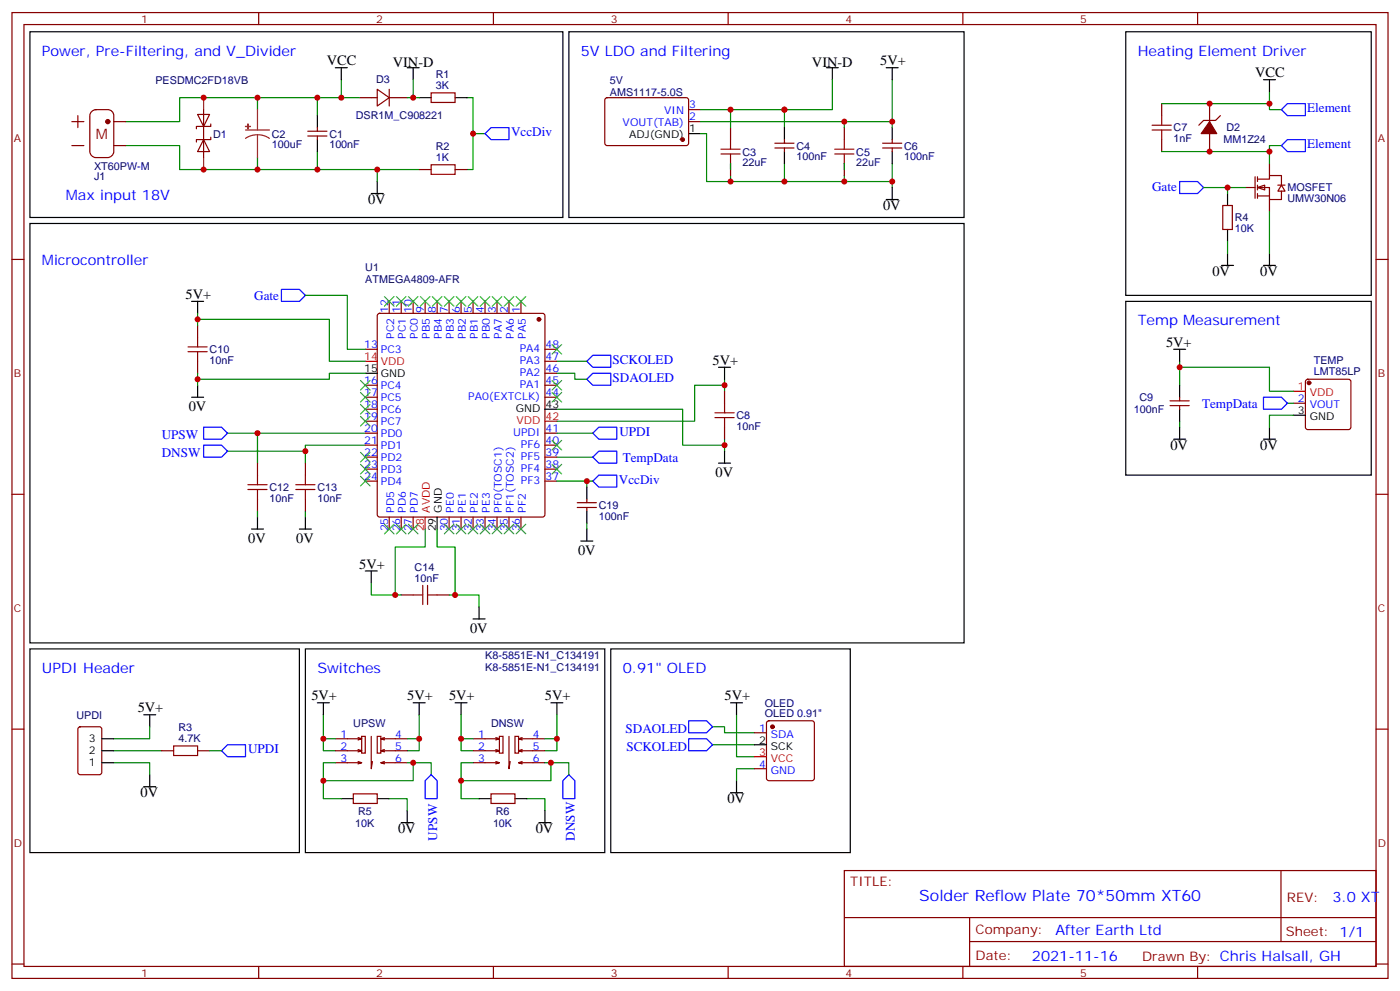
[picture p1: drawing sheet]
<svg xmlns="http://www.w3.org/2000/svg" width="412mm" height="292mm" viewBox="0 0 412 292" stroke-linecap="round" stroke-linejoin="round" font-family="sans-serif">
<g fill="none" stroke="#870000" stroke-width=".35">
<path d="M3.5 3.7h405.4v284.3h-405.4zM7.1 7.2h398.2v277.3h-398.2zM76.2 3.7v3.5M145.3 3.7v3.5M214.5 3.7v3.5M283.6 3.7v3.5M352.8 3.7v3.5M58.2 33.7h3.5l-1.7 3.5zM60 32.3v14.1M62.1 36.5v.7h-4.2v.7M215.2 37.6v3.5M248.7 37.6v3.5"/>
<path d="M60 41.1l1.7 3.5h-3.5zM62.1 40.4v.7h-4.2v.7M215.2 48.2v3.5M228.2 42.2h5.7M228.2 43.6h5.7M231.1 41.1v1.1M231.1 43.6v1M248.7 48.2v3.5M3.5 76.4h3.6M360.2 60.5h2.8v7.1h-2.8zM405.3 76.4h3.6M344.7 118h5.6"/>
<path d="M344.7 119.4h5.6M347.5 116.9v1.1M347.5 119.4v1.1M75.8 136.3v3.6M90 136.3v3.6M3.5 145.5h3.6M75.8 146.9v3.6M90 146.9v3.6M170 149.4h5.7M170 148h5.7M172.9 146.9v1.1M172.9 149.4v1.1"/>
<path d="M405.3 145.5h3.6M3.5 214.7h3.6M98.8 217.5h7.7l-1 .3M105.5 217.1l1 .4M106.5 216.8h1.1v4.9h-1.1zM109.4 216.8v9.5l.3-2.1M111.1 216.8h1.1v4.9h-1.1zM113.2 217.1l-1 .4M119.9 217.5h-7.7l1 .3M139.3 217.5h7.8l-1.1 .3M146 217.1l1.1 .4M147.1 216.8h1.1v4.9h-1.1z"/>
<path d="M149.9 216.8v9.5l.4-2.1M151.7 216.8h1.1v4.9h-1.1zM153.8 217.1l-1 .4M160.5 217.5h-7.7l1 .3M405.3 214.7h3.6M98.8 224.5h7.7l-1 .4M98.8 221h7.7l-1 .4M104.1 233.7h7v2.8h-7zM105.5 224.2l1 .3M105.5 220.7l1 .3M113.2 224.2l-1 .3M113.2 220.7l-1 .3"/>
<path d="M119.9 224.5h-7.7l1 .4M119.9 221h-7.7l1 .4M139.3 224.5h7.8l-1.1 .4M139.3 221h7.8l-1.1 .4M144.6 233.7h7.1v2.8h-7.1zM146 224.2l1.1 .3M146 220.7l1.1 .3M153.8 224.2l-1 .3M153.8 220.7l-1 .3M160.5 224.5h-7.7l1 .4M160.5 221h-7.7l1 .4M248.7 256.3h156.6v28.2h-156.6z"/>
<path d="M377.3 256.3v20.9M248.7 270.1h156.5M285.6 277.2h119.6M285.6 270.1v14.2M3.5 283.8h3.6M76.2 284.5v3.5M145.3 284.5v3.5M214.5 284.5v3.5M283.6 284.5v3.5M352.8 284.5v3.5M405.3 283.8h3.6"/>
</g>
<g fill="none" stroke="#008700" stroke-width=".35">
<path d="M60 28.8h15.8M75.8 28.8v3.5M93.5 28.8v5.2M100.5 23.5v5.3h-24.7M231.1 32.3v5.3M248.7 35.8v1.8M37 42.9h15.9v7h58.2M75.8 46.4v3.5M93.5 44.6v5.3M215.2 51.7v1.7M231.1 48.2v5.2M248.7 48.2v1.7"/>
<path d="M248.7 51.7v1.7M262.8 48.2v7M347.5 106.4v1.7M373.9 108.1h-26.4v5.3M67 127.5h40.6M75.8 127.5v8.8M90 132.8v3.5M107.6 131.1h-17.6v1.7h-23M347.5 124v1.8M75.8 150.5v1.7M90 150.5v1.7M172.9 141.6v1.8"/>
<path d="M172.9 154v1.8M95.2 217.5v3.5h3.6M123.5 217.5v3.5h-3.6M135.8 217.5v3.5h3.5M135.8 210.4v7.1h3.5M164 217.5v3.5h-3.5M164 210.4v7.1h-3.5M135.8 229.8v5.3h5.3M139.3 224.5h-3.5v5.3h26.5v-5.3M155.2 235.1h5.3v3.6M160.5 224.5h7.1v3.6"/>
</g>
<g fill="none" stroke="#a10000" stroke-width=".35">
<path d="M212.4 45.3h5.6M212.4 43.9h5.6M215.2 41.1v2.8M215.2 45.3v2.9M245.9 45.3h5.6M245.9 43.9h5.6M248.7 41.1v2.8M248.7 45.3v2.9M75.8 139.9v2.8M90 139.9v2.8M73 144.1h5.7M73 142.7h5.7"/>
<path d="M75.8 144.1v2.8M87.1 144.1h5.7M87.1 142.7h5.7M90 144.1v2.8"/>
</g>
<path d="M60 131.1h5.3l1.7 1.7-1.7 1.8h-5.3zM60 125.8h5.3l1.7 1.7-1.7 1.8h-5.3zM167.6 228.1l1.7 1.7v5.3h-3.5v-5.3z" fill="none" stroke="#00f" stroke-width=".35"/>
<g fill="none" stroke="#000" stroke-width=".35">
<path d="M8.8 9.3h157v54.7h-157zM167.6 9.3h116.4v54.7h-116.4zM331.6 9.3h72.3v77.7h-72.3zM231.1 37.6v3.5M109.4 57h3.5M111.1 53.4v3.6M231.1 44.6v3.6M261.1 58.7h3.5M262.8 55.2v3.5M361.6 57v3.5M359.8 78.1h3.6M361.6 67.6v3.5"/>
<path d="M361.6 74.6v3.5M372.2 78.1h3.5M373.9 74.6v3.5M331.6 88.7h72.3v51.2h-72.3zM56.4 116.9h3.6M58.2 113.4v3.5M347.5 113.4v3.5M345.7 129.3h3.5M347.5 120.5v3.5M347.5 125.8v3.5M372.2 129.3h3.5M373.9 125.8v3.5"/>
<path d="M74.1 155.8h3.5M75.8 152.2v3.6M88.2 155.8h3.5M90 152.2v3.6M171.1 159.3h3.5M172.9 143.4v3.5M172.9 150.5v3.5M172.9 155.8v3.5M8.8 191h79.4v60h-79.4zM90 191h88.2v60h-88.2zM179.9 191h70.6v60h-70.6zM134.1 206.9h3.5"/>
<path d="M135.8 206.9v3.5M162.3 206.9h3.5M164 206.9v3.5M42.3 231.6h3.6M44.1 228.1v3.5M100.5 235.1h3.6M111.1 235.1h3.6M119.9 238.7v3.5M141.1 235.1h3.5M151.7 235.1h3.5M160.5 238.7v3.5M215.2 233.4h3.5"/>
<path d="M217 229.8v3.6M118.2 242.2h3.5M158.7 242.2h3.6"/>
</g>
<path d="M60 28.8v3.5M60 46.4v3.5" fill="none" stroke="#8c2424" stroke-width=".35"/>
<path d="M370.4 55.2l2.1-.7v1.4z" fill="#fff" stroke="#870000" stroke-width=".35"/>
<g fill="none" stroke="#870000" stroke-width=".35">
<path d="M21.2 35.8h3.5M22.9 34v3.6M27 32.8l1.2-.5h3.5a1.76 1.76 0 0 1 1.8 1.7v10.6a1.89 1.89 0 0 1-1.8 1.8h-3.5a1.89 1.89 0 0 1-1.7-1.8v-10.6zM33.5 35.8h3.5M90.7 38.6h5.6M93.5 37.6v1M105.8 28.8h5.3M111.1 26.3l3.6 2.5-3.6 2.4zM114.7 28.8h5.2M114.7 26.3v4.9M127 27.3h7.1v2.9h-7.1zM178.4 29l.5-.2h23.5l.4 .7v12.9l-.7 .5-23.5-.1-.4-.6v-12.7z"/>
<path d="M202.8 32.3h3.6M202.8 35.8h3.6M342.2 30.5v3.5M356.3 30.5v5.3M356.3 39.3v5.3M359.5 34l-1.4 1.5h-3.6l-1.4 1.4M21.2 42.9h3.5M33.5 42.9h3.5M90.7 40h5.6M93.5 40v1.1M123.5 49.9h3.5M134.1 49.9h3.5"/>
<path d="M260 42.2h5.6M260 43.6h5.6M262.8 41.1v1.1M262.8 43.6v1M342.2 41.1v3.5M366.9 55.2h2.8M369.7 52v6.4M370.4 52.7h3.5v-1h3.6v2.8M370.4 55.2h3.5v3.5h3.6v-2.4M370.4 57.7h3.5M370.4 52v1.4M370.4 54.5v1.4"/>
<path d="M370.4 57v1.4M373.9 48.2v3.5M373.9 58.7v3.6M376.4 54.5h2.1M377.5 54.5l1 1.8h-2.1zM58.2 95.8v3.5M111.4 92.5l.4-.2h48l.5 .2 .2 .5v58.5l-.2 .5-.5 .2h-48l-.5-.2-.2-.5v-58.5zM114.7 88.7v3.6M118.2 88.7v3.6M121.7 88.7v3.6M125.2 88.7v3.6M128.8 88.7v3.6"/>
<path d="M132.3 88.7v3.6M135.8 88.7v3.6M139.3 88.7v3.6M142.9 88.7v3.6M146.4 88.7v3.6M149.9 88.7v3.6M153.5 88.7v3.6M58.2 106.4v3.5M107.6 102.8h3.5M107.6 113.4h3.5M107.6 116.9h3.5M160.5 102.8h3.5"/>
<path d="M160.5 113.4h3.5M160.5 116.9h3.5M160.5 106.4h3.5M160.5 109.9h3.5M213.4 115.2v3.5M381 118.7h3.5M384.8 111.9l.4-.2h12l.5 .2 .2 .5v13.4l-.2 .5-.5 .2h-12l-.5-.3-.2-.4v-13.4zM107.6 120.5h3.5M107.6 124h3.5M107.6 127.5h3.5M107.6 131.1h3.5M107.6 134.6h3.5"/>
<path d="M107.6 138.1h3.5M160.5 127.5h3.5M160.5 131.1h3.5M160.5 134.6h3.5M160.5 138.1h3.5M213.4 125.8v3.5M107.6 141.6h3.5M114.7 152.2v3.6M118.2 152.2v3.6M121.7 152.2v3.6M132.3 152.2v3.6M135.8 152.2v3.6"/>
<path d="M139.3 152.2v3.6M142.9 152.2v3.6M146.4 152.2v3.6M149.9 152.2v3.6M153.5 152.2v3.6M160.5 141.6h3.5M118.2 175.2h3.5M128.8 175.2h3.5M23.2 214.2l.4-.2h5.7l.6 .4 .1 13-.5 .6-5.9 .1-.6-.5-.1-12.9zM222.2 215.7h3.6M226 212.4l.5-.2h12.7l.5 .2 .2 .5v16.2l-.2 .5-.5 .2h-12.7l-.5-.2-.2-.5v-16.2zM47.6 221h3.6"/>
<path d="M58.2 221h3.5M222.2 226.3h3.6"/>
</g>
<g fill="none" stroke="#000" stroke-width=".35">
<path d="M98.8 19.9h3.5M100.5 19.9v3.6M119.9 19.9h3.6M121.7 19.9v3.6M243.4 19.9h3.5M245.2 19.9v3.6M261.1 19.9h3.5M262.8 19.9v3.6M93.5 34v3.6M123.5 28.8h3.5M134.1 28.8h3.5M202.8 39.3h3.6"/>
<path d="M262.8 37.6v3.5M372.2 23.5h3.5M373.9 23.5v3.5M93.5 41.1v3.5M262.8 44.6v3.6M8.8 65.8h275.2v123.5h-275.2zM56.4 88.7h3.6M58.2 88.7v3.6M107.6 109.9h3.5M211.7 108.1h3.5M213.4 108.1v3.6M345.7 102.8h3.5"/>
<path d="M347.5 102.8v3.6M160.5 120.5h3.5M211.7 136.3h3.5M213.4 132.8v3.5M381 122.2h3.5M128.8 152.2v3.6M107.6 168.1h3.5M109.4 168.1v3.5M141.1 178.7v3.5M139.3 182.2h3.6M30 217.5h3.5M42.3 210.4h3.6"/>
<path d="M44.1 210.4v3.6M93.5 206.9h3.5M95.2 206.9v3.5M121.7 206.9h3.5M123.5 206.9v3.5M215.2 206.9h3.5M217 206.9v3.5M222.2 219.3h3.6M30 224.5h3.5M30 221h3.5"/>
</g>
<g fill="#870000" stroke="#870000" stroke-width=".35">
<path d="M356.3 35.8l2.1 3.5h-4.6z"/>
<circle cx="201.1" cy="41.1" r=".53"/>
<circle cx="385.6" cy="112.7" r=".53"/>
<circle cx="227.5" cy="214" r=".53"/>
<circle cx="158.7" cy="94" r=".53"/>
<circle cx="31.7" cy="35.8" r=".62"/>
</g>
<g fill="none" stroke="#008700" stroke-width=".35">
<path d="M60 28.8h-7.1v7h-15.9M100.5 28.8h5.3M119.9 28.8h3.6M121.7 23.5v5.3M137.6 28.8h1.7v21.1h-1.7M139.3 39.3h3.6M206.4 39.3h1.7v14.1h54.7M215.2 32.3v5.3M245.2 23.5v8.8h-38.8M262.8 23.5v12.3h-56.4M262.8 35.8v1.8M342.2 30.5h31.7"/>
<path d="M373.9 27v5.3h3.6M123.5 49.9h-12.4v3.5M215.2 48.2v1.7M342.2 44.6h31.7M354.5 55.2h12.4M361.6 55.2v1.8M377.5 42.9h-3.6v5.3M361.6 71.1v3.5M373.9 62.3v12.3M58.2 94h38.8v12.4h10.6M58.2 92.3v3.5M90 87h12.3v15.8h5.3"/>
<path d="M58.2 109.9v3.5M107.6 109.9h-10.6v1.8h-38.8M164 109.9h5.3v1.8h3.6M164 106.4h8.9M213.4 113.4h-8.8v10.6h-40.6M213.4 111.7v3.5M373.9 108.1v7.1h7.1M379.2 118.7h1.8M164 120.5h37.1v10.6h12.3M164 134.6h10.6M164 127.5h10.6M213.4 129.3v3.5"/>
<path d="M381 122.2h-7.1v3.6M125.2 155.8v5.2h-8.8v14.2M128.8 155.8v5.2h5.3v14.2M164 141.6h10.6M109.4 171.6v3.6h8.8M132.3 175.2h8.8v3.5M44.1 214v3.5h-10.6M95.2 210.4v7.1h3.6M123.5 210.4v7.1h-3.6M209.9 214h3.5v1.7h8.8M209.9 219.3h12.3M217 210.4v12.4h5.2"/>
<path d="M33.5 224.5h10.6v3.6M33.5 221h14.1M61.7 221h3.6M95.2 229.8v5.3h5.3M98.8 224.5h-3.6v5.3h26.5v-5.3M114.7 235.1h5.2v3.6M119.9 224.5h7.1v3.6M222.2 226.3h-5.2v3.5"/>
</g>
<g fill="none" stroke="#a10000" stroke-width=".35">
<path d="M339.4 36.9h5.6M339.4 38.3h5.6M342.2 34v2.9M342.2 38.3v2.8M127 48.5h7.1v2.8h-7.1zM58.2 99.3v2.8M55.4 103.5h5.6M55.4 102.1h5.6M58.2 103.5v2.9M213.4 118.7v2.8M210.6 122.9h5.7M210.6 121.5h5.7"/>
<path d="M213.4 122.9v2.9M121.7 175.2h2.8M124.5 172.3v5.7M125.9 172.3v5.7M125.9 175.2h2.9M51.2 219.6h7v2.8h-7z"/>
</g>
<g fill="none" stroke="#00f" stroke-width=".35">
<path d="M142.9 39.3l1.7-1.7h5.3v3.5h-5.3zM377.5 32.3l1.7-1.8h5.3v3.5h-5.3zM347.5 53.4h5.3l1.7 1.8-1.7 1.8h-5.3zM377.5 42.9l1.7-1.8h5.3v3.5h-5.3zM82.9 85.2h5.3l1.8 1.8-1.8 1.7h-5.3zM172.9 106.4l1.7-1.8h5.3v3.5h-5.3zM172.9 111.7l1.7-1.8h5.3v3.5h-5.3zM372.2 116.9h5.3l1.7 1.8-1.7 1.8h-5.3zM174.6 134.6l1.8-1.8h5.3v3.5h-5.3zM174.6 127.5l1.8-1.7h5.3v3.5h-5.3zM174.6 141.6l1.8-1.7h5.3v3.5h-5.3zM67 219.3h5.3v3.5h-5.3l-1.7-1.8z"/>
<path d="M202.8 217.5h5.3l1.8 1.8-1.8 1.7h-5.3zM202.8 212.2h5.3l1.8 1.8-1.8 1.7h-5.3zM127 228.1l1.8 1.7v5.3h-3.6v-5.3z"/>
</g>
<path d="M107.6 106.4h3.5M381 115.2h3.5M160.5 124h3.5M125.2 152.2v3.6M222.2 222.8h3.6" fill="none" stroke="#f00" stroke-width=".35"/>
<path d="M72.3 38.3h7.1M75.8 39.7l1.9 .2 1.7 .8M75.8 39.7l-1.8 .2-1.7 .8M75.8 32.3v6M75.8 39.7v6.7" fill="none" stroke="#8c2424" stroke-width=".35"/>
<g fill="#8c2424" stroke="#8c2424" stroke-width=".35">
<path d="M72.3 37.2l1.4 .1z"/>
<path d="M73 36.5l.1 1.4z"/>
</g>
<g fill="none" stroke="#3c3" stroke-width=".35">
<path d="M113.2 87.3l2.9 2.8M116.1 87.3l-2.9 2.8M116.8 87.3l2.8 2.8M119.6 87.3l-2.8 2.8M120.3 87.3l2.8 2.8M123.1 87.3l-2.8 2.8M123.8 87.3l2.8 2.8M126.6 87.3l-2.8 2.8M127.4 87.3l2.8 2.8M130.2 87.3l-2.8 2.8M130.9 87.3l2.8 2.8M133.7 87.3l-2.8 2.8"/>
<path d="M134.4 87.3l2.8 2.8M137.2 87.3l-2.8 2.8M137.9 87.3l2.9 2.8M140.8 87.3l-2.9 2.8M141.5 87.3l2.8 2.8M144.3 87.3l-2.8 2.8M145 87.3l2.8 2.8M147.8 87.3l-2.8 2.8M148.5 87.3l2.8 2.8M151.3 87.3l-2.8 2.8M152 87.3l2.9 2.8M154.9 87.3l-2.9 2.8"/>
<path d="M106.2 119.1l2.8 2.8M106.2 115.5l2.8 2.9M106.2 112l2.8 2.8M109 112l-2.8 2.8M109 115.5l-2.8 2.9M109 119.1l-2.8 2.8M162.6 101.4l2.9 2.8M162.6 112l2.9 2.8M162.6 115.5l2.9 2.9M165.5 101.4l-2.9 2.8M165.5 112l-2.9 2.8M165.5 115.5l-2.9 2.9"/>
<path d="M106.2 122.6l2.8 2.8M106.2 136.7l2.8 2.8M106.2 133.2l2.8 2.8M109 122.6l-2.8 2.8M109 136.7l-2.8 2.8M109 133.2l-2.8 2.8M162.6 129.6l2.9 2.9M162.6 136.7l2.9 2.8M165.5 129.6l-2.9 2.9M165.5 136.7l-2.9 2.8M106.2 140.2l2.8 2.9M109 140.2l-2.8 2.9"/>
<path d="M113.2 154.3l2.9 2.9M116.1 154.3l-2.9 2.9M116.8 154.3l2.8 2.9M119.6 154.3l-2.8 2.9M120.3 154.3l2.8 2.9M123.1 154.3l-2.8 2.9M130.9 154.3l2.8 2.9M133.7 154.3l-2.8 2.9M134.4 154.3l2.8 2.9M137.2 154.3l-2.8 2.9M137.9 154.3l2.9 2.9M140.8 154.3l-2.9 2.9"/>
<path d="M141.5 154.3l2.8 2.9M144.3 154.3l-2.8 2.9M145 154.3l2.8 2.9M147.8 154.3l-2.8 2.9M148.5 154.3l2.8 2.9M151.3 154.3l-2.8 2.9M152 154.3l2.9 2.9M154.9 154.3l-2.9 2.9"/>
</g>
<g fill="#c00">
<circle cx="139.3" cy="39.3" r=".88"/>
<circle cx="248.7" cy="53.4" r=".88"/>
<circle cx="215.2" cy="53.4" r=".88"/>
<circle cx="231.1" cy="53.4" r=".88"/>
<circle cx="135.8" cy="217.5" r=".88"/>
<circle cx="164" cy="217.5" r=".88"/>
<circle cx="123.5" cy="217.5" r=".88"/>
<circle cx="95.3" cy="217.5" r=".88"/>
<circle cx="75.8" cy="127.5" r=".88"/>
<circle cx="90" cy="132.8" r=".88"/>
<circle cx="135.8" cy="229.8" r=".88"/>
<circle cx="162.3" cy="224.5" r=".88"/>
<circle cx="121.7" cy="224.5" r=".88"/>
<circle cx="347.5" cy="108.1" r=".88"/>
<circle cx="75.8" cy="49.9" r=".88"/>
<circle cx="93.5" cy="49.9" r=".88"/>
<circle cx="93.5" cy="28.8" r=".88"/>
<circle cx="215.2" cy="32.3" r=".88"/>
<circle cx="262.8" cy="53.4" r=".88"/>
<circle cx="248.7" cy="35.8" r=".88"/>
<circle cx="262.8" cy="35.8" r=".88"/>
<circle cx="95.3" cy="229.8" r=".88"/>
<circle cx="361.6" cy="55.2" r=".88"/>
<circle cx="75.8" cy="28.8" r=".88"/>
<circle cx="373.9" cy="30.5" r=".88"/>
<circle cx="356.3" cy="30.5" r=".88"/>
<circle cx="373.9" cy="44.6" r=".88"/>
<circle cx="356.3" cy="44.6" r=".88"/>
<circle cx="60" cy="28.8" r=".88"/>
<circle cx="60" cy="49.9" r=".88"/>
<circle cx="231.1" cy="32.3" r=".88"/>
<circle cx="111.1" cy="49.9" r=".88"/>
<circle cx="100.5" cy="28.8" r=".88"/>
<circle cx="121.7" cy="28.8" r=".88"/>
<circle cx="58.2" cy="94" r=".88"/>
<circle cx="58.2" cy="111.7" r=".88"/>
<circle cx="213.4" cy="113.4" r=".88"/>
<circle cx="213.4" cy="131.1" r=".88"/>
<circle cx="172.9" cy="141.6" r=".88"/>
<circle cx="116.4" cy="175.2" r=".88"/>
<circle cx="134.1" cy="175.2" r=".88"/>
</g>
<text font-size="4.6" fill="#00f" x="270.8" y="265.3">Solder Reflow Plate 70*50mm XT60</text>
<g font-size="4.2" fill="#00f">
<text x="12.3" y="16.4">Power, Pre-Filtering, and V_Divider</text>
<text x="171.1" y="16.4">5V LDO and Filtering</text>
<text x="335.1" y="16.4">Heating Element Driver</text>
<text x="19.4" y="58.7">Max input 18V</text>
<text x="12.3" y="78.1">Microcontroller</text>
<text x="335.1" y="95.8">Temp Measurement</text>
<text x="12.3" y="198.1">UPDI Header</text>
<text x="93.5" y="198.1">Switches</text>
<text x="183.4" y="198.1">0.91&quot; OLED</text>
<text x="392.5" y="265.6">3.0 XT</text>
<text x="310.9" y="275.1">After Earth Ltd</text>
<text x="304" y="282.9">2021-11-16</text>
</g>
<g font-size="4.2">
<text x="96.3" y="19.2">VCC</text>
<text x="115.7" y="19.6">VIN-D</text>
<text x="239.2" y="19.6">VIN-D</text>
<text x="259.3" y="19.2">5V+</text>
<text x="369.7" y="22.8">VCC</text>
<text x="108.4" y="60.1">0V</text>
<text x="260.1" y="61.9">0V</text>
<text x="357.1" y="81.3">0V</text>
<text x="371.2" y="81.3">0V</text>
<text x="54.7" y="88">5V+</text>
<text x="209.9" y="107.4">5V+</text>
<text x="343.5" y="102.1">5V+</text>
<text x="55.6" y="120.9">0V</text>
<text x="344.8" y="132.4">0V</text>
<text x="371.2" y="132.4">0V</text>
<text x="210.8" y="140.3">0V</text>
<text x="73.1" y="159.7">0V</text>
<text x="87.3" y="159.7">0V</text>
<text x="105.8" y="167.4">5V+</text>
<text x="170.3" y="163.2">0V</text>
<text x="138.5" y="186.3">0V</text>
<text x="40.6" y="209.7">5V+</text>
<text x="91.7" y="206.2">5V+</text>
<text x="119.9" y="206.2">5V+</text>
<text x="132.3" y="206.2">5V+</text>
<text x="160.5" y="206.2">5V+</text>
<text x="213.4" y="206.2">5V+</text>
<text x="41.4" y="234.7">0V</text>
<text x="214.3" y="236.5">0V</text>
<text x="117.2" y="245.3">0V</text>
<text x="157.8" y="245.3">0V</text>
</g>
<text font-size="4.2" fill="#800" x="28.2" y="40.8">M</text>
<g font-size="3.9" fill="#00f">
<text x="385.1" y="33">Element</text>
<text x="150.6" y="40.1">VccDiv</text>
<text x="385.1" y="43.6">Element</text>
<text x="339.4" y="56.3">Gate</text>
<text x="74.9" y="88.3">Gate</text>
<text x="180.4" y="107.2">SCKOLED</text>
<text x="180.4" y="112.5">SDAOLED</text>
<text x="354.1" y="120.1">TempData</text>
<text x="47.6" y="129.3">UPSW</text>
<text x="182.5" y="128.2">UPDI</text>
<text x="47.6" y="134.6">DNSW</text>
<text x="183.4" y="135.9">TempData</text>
<text x="182.3" y="142.4">VccDiv</text>
<text x="184.3" y="215.7">SDAOLED</text>
<text x="73.1" y="221.7">UPDI</text>
<text x="184.5" y="221">SCKOLED</text>
<text x="128.8" y="247.5" transform="rotate(-90 128.8 247.5)">UPSW</text>
<text x="169.3" y="247.5" transform="rotate(-90 169.3 247.5)">DNSW</text>
</g>
<g font-size="3.9" fill="#800">
<text x="250.5" y="260.9">TITLE:</text>
<text x="379.1" y="265.6">REV:</text>
<text x="287.4" y="275.1">Company:</text>
<text x="378.7" y="275.7">Sheet: 1/1</text>
<text x="287.4" y="282.8">Date:</text>
<text x="336.4" y="282.8">Drawn By: Chris Halsall, GH</text>
</g>
<g font-size="3.2" fill="#800">
<text x="41.6" y="6.7">1</text>
<text x="110.8" y="6.7">2</text>
<text x="179.9" y="6.7">3</text>
<text x="249.1" y="6.7">4</text>
<text x="318.2" y="6.7">5</text>
<text x="4.1" y="41.8">A</text>
<text x="405.9" y="41.8">A</text>
<text x="4.1" y="110.9">B</text>
<text x="405.9" y="110.9">B</text>
<text x="4.1" y="180.1">C</text>
<text x="405.9" y="180.1">C</text>
<text x="4.1" y="249.2">D</text>
<text x="405.9" y="249.2">D</text>
<text x="41.6" y="287.5">1</text>
<text x="110.8" y="287.5">2</text>
<text x="179.9" y="287.5">3</text>
<text x="249.1" y="287.5">4</text>
<text x="318.2" y="287.5">5</text>
</g>
<g font-size="3.2" fill="#000080">
<text x="128.4" y="23.1">R1</text>
<text x="45.8" y="24.6">PESDMC2FD18VB</text>
<text x="110.8" y="24.6">D3</text>
<text x="128.4" y="26.3">3K</text>
<text x="179.6" y="28.2">AMS1117-5.0S</text>
<text x="179.7" y="24.6">5V</text>
<text x="104.8" y="35.2">DSR1M_C908221</text>
<text x="62.8" y="40.5">D1</text>
<text x="80.1" y="40.5">C2</text>
<text x="97" y="40.5">C1</text>
<text x="345.7" y="41.9">1nF</text>
<text x="345.7" y="38.7">C7</text>
<text x="361.3" y="38.7">D2</text>
<text x="80.1" y="43.7">100uF</text>
<text x="97" y="43.7">100nF</text>
<text x="128.4" y="47.4">1K</text>
<text x="128.4" y="44.3">R2</text>
<text x="218.7" y="45.8">C3</text>
<text x="234.6" y="47.2">100nF</text>
<text x="234.6" y="44">C4</text>
<text x="252.2" y="45.8">C5</text>
<text x="266.3" y="47.2">100nF</text>
<text x="266.3" y="44">C6</text>
<text x="360.4" y="42.2">MM1Z24</text>
<text x="27.7" y="49.9">XT60PW-M</text>
<text x="27.7" y="53.1">J1</text>
<text x="218.7" y="48.9">22uF</text>
<text x="252.2" y="48.9">22uF</text>
<text x="379.2" y="59.5">UMW30N06</text>
<text x="379.2" y="56.3">MOSFET</text>
<text x="363.7" y="65.1">R4</text>
<text x="363.7" y="68.4">10K</text>
<text x="107.6" y="83.4">ATMEGA4809-AFR</text>
<text x="107.6" y="79.9">U1</text>
<text x="61.7" y="107.2">10nF</text>
<text x="61.7" y="104">C10</text>
<text x="387" y="107.2">TEMP</text>
<text x="387" y="110.4">LMT85LP</text>
<text x="335.6" y="118.1">C9</text>
<text x="217" y="123.4">C8</text>
<text x="334" y="121.6">100nF</text>
<text x="217" y="126.6">10nF</text>
<text x="79.4" y="147.8">10nF</text>
<text x="79.4" y="144.5">C12</text>
<text x="93.5" y="147.8">10nF</text>
<text x="93.5" y="144.5">C13</text>
<text x="176.4" y="149.8">C19</text>
<text x="176.4" y="153">100nF</text>
<text x="122.1" y="171.3">10nF</text>
<text x="122.1" y="168">C14</text>
<text x="142.9" y="197.4">K8-5851E-N1_C134191</text>
<text x="142.9" y="193.9">K8-5851E-N1_C134191</text>
<text x="225.3" y="208.1">OLED</text>
<text x="22.5" y="211.6">UPDI</text>
<text x="52.6" y="215.3">R3</text>
<text x="104.1" y="214">UPSW</text>
<text x="144.6" y="214">DNSW</text>
<text x="225.3" y="211">OLED 0.91&quot;</text>
<text x="52.6" y="218.5">4.7K</text>
<text x="105.5" y="239.8">R5</text>
<text x="146.1" y="239.8">R6</text>
<text x="104.7" y="243.3">10K</text>
<text x="145.2" y="243.3">10K</text>
</g>
<g font-size="3.2" fill="#00f">
<text x="195.7" y="33.7">VIN</text>
<text x="203" y="31.9">3</text>
<text x="203" y="35.5">2</text>
<text x="183.4" y="37.2">VOUT(TAB)</text>
<text x="114.3" y="92.1" transform="rotate(-90 114.3 92.1)">12</text>
<text x="117.8" y="92.1" transform="rotate(-90 117.8 92.1)">11</text>
<text x="121.4" y="92.1" transform="rotate(-90 121.4 92.1)">10</text>
<text x="124.9" y="92.1" transform="rotate(-90 124.9 92.1)">9</text>
<text x="128.4" y="92.1" transform="rotate(-90 128.4 92.1)">8</text>
<text x="131.9" y="92.1" transform="rotate(-90 131.9 92.1)">7</text>
<text x="135.5" y="92.1" transform="rotate(-90 135.5 92.1)">6</text>
<text x="139" y="92.1" transform="rotate(-90 139 92.1)">5</text>
<text x="142.5" y="92.1" transform="rotate(-90 142.5 92.1)">4</text>
<text x="146" y="92.1" transform="rotate(-90 146 92.1)">3</text>
<text x="149.6" y="92.1" transform="rotate(-90 149.6 92.1)">2</text>
<text x="153.1" y="92.1" transform="rotate(-90 153.1 92.1)">1</text>
<text x="116.1" y="99.7" transform="rotate(-90 116.1 99.7)">PC2</text>
<text x="119.6" y="99.7" transform="rotate(-90 119.6 99.7)">PC1</text>
<text x="123.1" y="99.7" transform="rotate(-90 123.1 99.7)">PC0</text>
<text x="126.6" y="99.7" transform="rotate(-90 126.6 99.7)">PB5</text>
<text x="130.2" y="99.7" transform="rotate(-90 130.2 99.7)">PB4</text>
<text x="133.7" y="99.7" transform="rotate(-90 133.7 99.7)">PB3</text>
<text x="137.2" y="99.7" transform="rotate(-90 137.2 99.7)">PB2</text>
<text x="140.8" y="99.7" transform="rotate(-90 140.8 99.7)">PB1</text>
<text x="144.3" y="99.7" transform="rotate(-90 144.3 99.7)">PB0</text>
<text x="147.8" y="99.7" transform="rotate(-90 147.8 99.7)">PA7</text>
<text x="151.3" y="99.7" transform="rotate(-90 151.3 99.7)">PA6</text>
<text x="154.9" y="99.7" transform="rotate(-90 154.9 99.7)">PA5</text>
<text x="107.3" y="102.5">13</text>
<text x="112.2" y="103.9">PC3</text>
<text x="153.1" y="103.5">PA4</text>
<text x="153.1" y="107.1">PA3</text>
<text x="160.7" y="102.5">48</text>
<text x="160.7" y="106">47</text>
<text x="107.3" y="113.1">16</text>
<text x="153.1" y="110.6">PA2</text>
<text x="160.7" y="109.5">46</text>
<text x="160.7" y="113.1">45</text>
<text x="107.3" y="116.6">17</text>
<text x="112.2" y="114.5">PC4</text>
<text x="112.2" y="118">PC5</text>
<text x="137.9" y="117.7">PA0(EXTCLK)</text>
<text x="153.1" y="114.1">PA1</text>
<text x="160.7" y="116.6">44</text>
<text x="382.3" y="118.4">2</text>
<text x="107.3" y="120.1">18</text>
<text x="107.3" y="123.6">19</text>
<text x="112.2" y="121.5">PC6</text>
<text x="112.2" y="125.1">PC7</text>
<text x="385.8" y="120.1">VOUT</text>
<text x="107.3" y="127.2">20</text>
<text x="107.3" y="130.7">21</text>
<text x="112.2" y="128.6">PD0</text>
<text x="151.2" y="128.2">UPDI</text>
<text x="153.5" y="131.8">PF6</text>
<text x="160.7" y="127.2">41</text>
<text x="160.7" y="130.7">40</text>
<text x="107.3" y="134.2">22</text>
<text x="107.3" y="137.8">23</text>
<text x="112.2" y="132.1">PD1</text>
<text x="112.2" y="135.6">PD2</text>
<text x="153.5" y="135.3">PF5</text>
<text x="160.7" y="134.2">39</text>
<text x="160.7" y="137.8">38</text>
<text x="107.3" y="141.3">24</text>
<text x="112.2" y="139.2">PD3</text>
<text x="112.2" y="142.7">PD4</text>
<text x="153.5" y="138.8">PF4</text>
<text x="153.5" y="142.3">PF3</text>
<text x="160.7" y="141.3">37</text>
<text x="116.1" y="150.9" transform="rotate(-90 116.1 150.9)">PD5</text>
<text x="119.6" y="150.9" transform="rotate(-90 119.6 150.9)">PD6</text>
<text x="123.1" y="150.9" transform="rotate(-90 123.1 150.9)">PD7</text>
<text x="133.7" y="150.9" transform="rotate(-90 133.7 150.9)">PE0</text>
<text x="137.2" y="150.9" transform="rotate(-90 137.2 150.9)">PE1</text>
<text x="140.8" y="150.9" transform="rotate(-90 140.8 150.9)">PE2</text>
<text x="144.3" y="150.9" transform="rotate(-90 144.3 150.9)">PE3</text>
<text x="147.8" y="150.9" transform="rotate(-90 147.8 150.9)">PF0(TOSC1)</text>
<text x="151.3" y="150.9" transform="rotate(-90 151.3 150.9)">PF1(TOSC2)</text>
<text x="154.9" y="150.9" transform="rotate(-90 154.9 150.9)">PF2</text>
<text x="114.3" y="156.4" transform="rotate(-90 114.3 156.4)">25</text>
<text x="117.8" y="156.4" transform="rotate(-90 117.8 156.4)">26</text>
<text x="121.4" y="156.4" transform="rotate(-90 121.4 156.4)">27</text>
<text x="131.9" y="156.4" transform="rotate(-90 131.9 156.4)">30</text>
<text x="135.5" y="156.4" transform="rotate(-90 135.5 156.4)">31</text>
<text x="139" y="156.4" transform="rotate(-90 139 156.4)">32</text>
<text x="142.5" y="156.4" transform="rotate(-90 142.5 156.4)">33</text>
<text x="146" y="156.4" transform="rotate(-90 146 156.4)">34</text>
<text x="149.6" y="156.4" transform="rotate(-90 149.6 156.4)">35</text>
<text x="153.1" y="156.4" transform="rotate(-90 153.1 156.4)">36</text>
<text x="223.6" y="215.4">1</text>
<text x="100.3" y="220.7">2</text>
<text x="100.3" y="217.1">1</text>
<text x="116.4" y="220.7">5</text>
<text x="116.4" y="217.1">4</text>
<text x="140.9" y="220.7">2</text>
<text x="140.9" y="217.1">1</text>
<text x="157" y="220.7">5</text>
<text x="157" y="217.1">4</text>
<text x="227.1" y="217.1">SDA</text>
<text x="100.3" y="224.2">3</text>
<text x="116.4" y="224.2">6</text>
<text x="140.9" y="224.2">3</text>
<text x="157" y="224.2">6</text>
<text x="223.6" y="226">4</text>
<text x="227.1" y="227.7">GND</text>
</g>
<g font-size="3.2">
<text x="185.3" y="40.7">ADJ(GND)</text>
<text x="203" y="39">1</text>
<text x="107.3" y="109.5">15</text>
<text x="112.2" y="110.9">GND</text>
<text x="151.9" y="121.2">GND</text>
<text x="160.7" y="120.1">43</text>
<text x="382.3" y="121.9">3</text>
<text x="385.8" y="123.6">GND</text>
<text x="130.2" y="150.9" transform="rotate(-90 130.2 150.9)">GND</text>
<text x="128.4" y="156.4" transform="rotate(-90 128.4 156.4)">29</text>
<text x="26.2" y="218.5">3</text>
<text x="223.6" y="218.9">2</text>
<text x="227.1" y="220.7">SCK</text>
<text x="26.2" y="225.6">1</text>
<text x="26.2" y="222.1">2</text>
</g>
<g font-size="3.2" fill="#f00">
<text x="107.3" y="106">14</text>
<text x="112.2" y="107.4">VDD</text>
<text x="382.3" y="114.8">1</text>
<text x="385.8" y="116.6">VDD</text>
<text x="152.1" y="124.7">VDD</text>
<text x="160.7" y="123.6">42</text>
<text x="126.6" y="150.9" transform="rotate(-90 126.6 150.9)">AVDD</text>
<text x="124.9" y="156.4" transform="rotate(-90 124.9 156.4)">28</text>
<text x="223.6" y="222.4">3</text>
<text x="227.1" y="224.2">VCC</text>
</g>
</svg>
